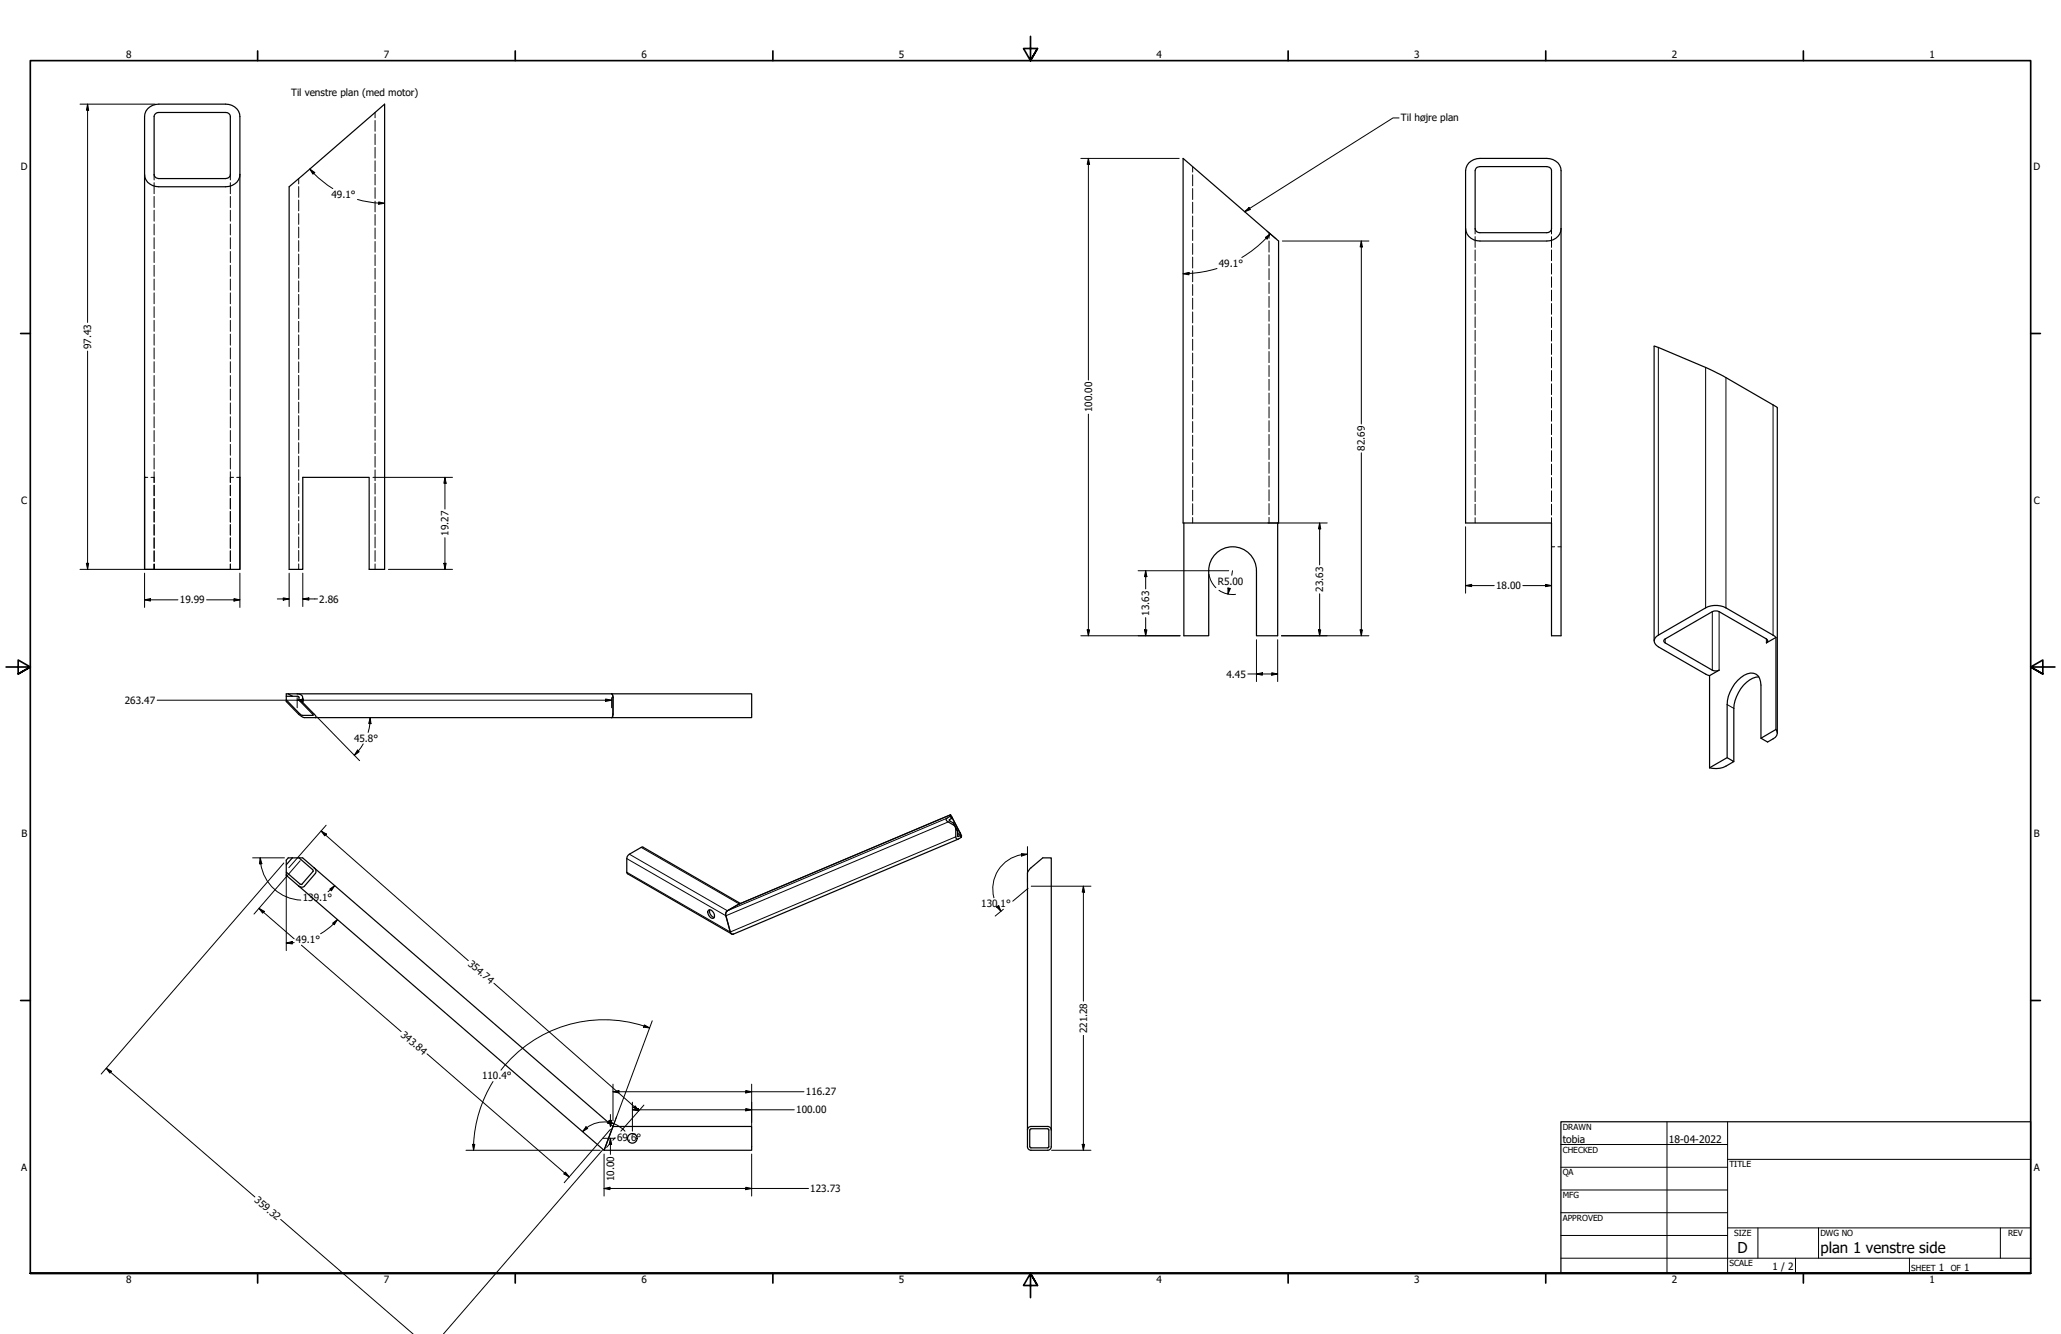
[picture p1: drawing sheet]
<svg xmlns="http://www.w3.org/2000/svg" width="864mm" height="559mm" viewBox="0 0 864 559" stroke-linecap="round" stroke-linejoin="round" font-family="sans-serif">
<!-- layer: Visible (ANSI) -->
<g fill="none" stroke="#000" stroke-width=".51">
<path d="M65 47.8l1.5-.7h28.1a1.88 1.88 0 0 1 1.9 1.7v24.3a1.82 1.82 0 0 1-1.9 1.7h-28.1a1.88 1.88 0 0 1-1.9-1.7v-24.3zM60.6 73.1a5.4 5.4 0 0 0 5.9 5.1h28.1a5.7 5.7 0 0 0 5.9-5.1M121.2 78.2l40-34.6v194.9h-6.5v-38.5h-27.8v38.5h-5.7zM495.7 66.4l40 34.6v118.1h-40zM615.4 68.3a6.6 6.6 0 0 1 4.7-1.9h28a5.7 5.7 0 0 1 6 5.1v194.8h-4v-47.2h-36v-147.6l.2-1.1zM618.5 70.5l1.6-.7h28a1.88 1.88 0 0 1 2 1.7v24.3a1.82 1.82 0 0 1-2 1.7h-28a1.89 1.89 0 0 1-2-1.7v-24.3zM614.1 95.8a5.6 5.6 0 0 0 6 5.2h28a5.7 5.7 0 0 0 6-5.2M60.6 200v38.5zM60.6 200v-151.2a5.5 5.5 0 0 1 5.9-5.2h28.1a5.7 5.7 0 0 1 5.9 5.2v151.2M100.5 200v38.5h-39.9M100.5 200v38.5M496.1 219.1v47.2h10.4v-27.2a10 10 0 0 1 10-10.1 10 10 0 0 1 10 10v27.3h8.9v-47.2"/>
<path d="M693.1 268.5l.1-123.5 21.5 8.9 6.2 3 23.8 13.9v136.3M744.2 267l-21-12.4a9.2 9.2 0 0 0-8.5 0l-19.8 11.5a2.58 2.58 0 0 0-1.8 2.4 2.58 2.58 0 0 0 1.8 2.5l19.8 11.4 1.6 .6M744.2 267l-4 2.3 .5-.8-.5-.8-19.9-11.5a3.4 3.4 0 0 0-2.8 0l-19.8 11.5-.6 .8 .6 .8 19.8 11.4a3.4 3.4 0 0 0 2.8 0l-4 2.3M744.2 267v38.6M120 291.7h4.8l.5 .4v1.2M120 293.2l6.2 6.3 5.1 .1-6-6.3M120.8 290.6l1.7 1.1M124.5 290.6l1.2 .2 .9 .6 .2 2.8M125.3 293.3l1.5 .9M126.8 294.2l5.2 5.3 .4 .7-.3 .4M256.3 290.6l.6 1.5v7l-.6 1.5M256.3 290.6h58.7v10h-58.7"/>
<path d="M256.3 290.6h-136.3v3.3l5.1 5.2 2.5 1.5h128.7M716.3 283v38.6M737 283.5a12.1 12.1 0 0 0-9.4 8.3l-1 3.3-.1 1.6v22.3M737.9 309.2l6.3-3.6a2.46 2.46 0 0 1-1.3 3.9l-2.2 1.3zM737.9 309.2v-22.2a4.7 4.7 0 0 0-3.2-5 9.1 9.1 0 0 0-7.9 4.5 16 16 0 0 0-3.1 8.6v22.3M716.3 321.6l7.4-4.2 2.8 1.6a11.1 11.1 0 0 1-10.2 2.6zM122.5 359.3l-2.5 3M125.3 359.3l6 5.4-4.7 5.6h-.9l-5.7-5M398.2 341.9l-1.7 1.1-.1 .5 .5 .5 3 1.8M398.2 341.9l.5 1M398.3 341.3l-88.5 37.4-5 2.8-.6 .6-.2 1 2.1 7.7 .6 .5h.6l94.1-39.8M398.3 341.3l4.1 7.8-.1 .9"/>
<path d="M398.3 341.3l-.1 .6M398.7 342.9l-1 .7 1.8 1.1M399 342.6l-.3-.4v.7M399.5 344.7l.4 1.1M399.5 344.7l1.8 3.4M399.9 345.8l.6 1.1M400.5 346.9l.8 1.2v2.2l1-.3 .5 .8-1.5 .8-.7-.6zM402.2 348.7l.7 1.4-.1 .7M131.6 363.5l-4.8-4.2h-6l-.8 1v6.3l5.1 4.5M131.6 363.5l.7 .8v1.3l-4.7 5.6-1.2 .5-1.3-.6M131.6 363.5l125.3 108.4-3.8 9.9-128-110.7M310.3 378.5l-40.9-23.7-.7 .2-5 2.8-.9 1v7.1l43.8 25.3"/>
<path d="M296.9 381.3a2.14 2.14 0 0 1 2.1 1 2.14 2.14 0 0 1-.2 2.4 2.48 2.48 0 0 1-1.9-3.4zM297.4 381.1a2.61 2.61 0 0 0 1.9 3.2M256.9 471.9h58.1v9.9h-61.9zM430.5 473.4l.3-.9 1.2-.6h7.5l.7 .6 .3 .9M431.5 473.3v7.1M431.5 473.4l.5-.6 7 .1 .5 .5M439.5 473.3v7.1M430.5 480.3l.3 .9 1.2 .6h7.5l.7-.6 .3-.9M430.5 480.4v-114.8l1.1-1.7 5.3-4.6h3.6v121.1M431.5 480.3l.5 .5h7l.5-.5"/>
<circle cx="265" cy="476.9" r="2"/>
</g>
<!-- layer: Visible Narrow (ANSI) -->
<g fill="none" stroke="#000" stroke-width=".42">
<path d="M694.9 145.5v120.6M714.7 153.9v100.7M723.2 158.2v96.4M742.9 169.6v96.5M717.5 256.2v24.5M720.3 256.2v24.5M697.7 267.7v1.6M740.2 267.7v1.6M723.7 295.1l2.8 1.6M396.7 342.8l-91.9 38.7-41.1-23.7M397.3 344.3l-93.1 39.3-41.6-23.9M398.3 341.3l-88.5 37.4-41.1-23.7"/>
<path d="M399 342.6l-.3 .1M400.5 350.5l-94.5 39.9-43.4-25M401.6 350.4l-.1 .1M402.2 348.8l-.9 .4M402.5 349.3l-1.2 .5"/>
</g>
<!-- layer: Hidden (ANSI) -->
<g fill="none" stroke="#000" stroke-width=".42">
<path d="M157.2 47.1v2.2M157.2 50.5v4.5M157.2 56.1v4.5M64.6 73.1v2.3M64.6 76.5v4.7M96.5 73.1v2.3M96.5 76.5v4.7M125.2 74.8v2.2M125.2 78.2v4.5M157.2 61.7v4.5M157.2 67.4v4.5M157.2 73v4.5"/>
<path d="M157.2 78.6v4.5M499.7 69.8v2.3M499.7 73.2v4.7M499.7 79v4.6M64.6 82.3v4.6M64.6 88.1v4.5M64.6 93.9v4.5M64.6 99.6v4.6M96.5 82.3v4.6M96.5 88.1v4.5M96.5 93.9v4.5M96.5 99.6v4.6"/>
<path d="M125.2 83.8v4.5M125.2 89.5v4.5M125.2 95.1v4.5M157.2 84.3v4.5M157.2 89.9v4.5M157.2 95.5v4.5M499.7 84.7v4.6M499.7 90.5v4.6M499.7 96.2v4.6M531.7 97.5v2.3M618.1 95.8v2.2M618.1 99.1v4.5"/>
<path d="M650.1 95.8v2.2M650.1 99.1v4.5M64.6 105.3v4.7M64.6 111.1v4.7M64.6 116.9v4.6M96.5 105.3v4.7M96.5 111.1v4.7M96.5 116.9v4.6M125.2 100.8v4.5M125.2 106.4v4.5M125.2 112.1v4.5M125.2 117.7v4.5"/>
<path d="M157.2 101.2v4.5M157.2 106.7v4.6M157.2 112.4v4.5M157.2 118v4.6M499.7 102v4.6M499.7 107.7v4.6M499.7 113.4v4.6M499.7 119.2v4.6M531.7 101v4.6M531.7 106.7v4.7M531.7 112.5v4.7M531.7 118.4v4.5"/>
<path d="M618.1 104.7v4.5M618.1 110.4v4.4M618.1 116v4.4M650.1 104.7v4.5M650.1 110.4v4.4M650.1 116v4.4M64.6 122.7v4.6M64.6 128.5v4.5M64.6 134.2v4.6M64.6 140v4.6M96.5 122.7v4.6M96.5 128.5v4.5"/>
<path d="M96.5 134.2v4.6M96.5 140v4.6M125.2 123.3v4.5M125.2 129v4.5M125.2 134.6v4.5M157.2 123.6v4.5M157.2 129.3v4.5M157.2 134.9v4.5M499.7 124.9v4.6M499.7 130.7v4.6M499.7 136.4v4.6M531.7 124.1v4.7"/>
<path d="M531.7 129.9v4.7M531.7 135.7v4.6M618.1 121.5v4.5M618.1 127.1v4.5M618.1 132.8v4.4M618.1 138.4v4.5M650.1 121.5v4.5M650.1 127.1v4.5M650.1 132.8v4.4M650.1 138.4v4.5M64.6 145.7v4.7M64.6 151.5v4.6"/>
<path d="M64.6 157.3v4.6M96.5 145.7v4.7M96.5 151.5v4.6M96.5 157.3v4.6M125.2 140.3v4.5M125.2 145.9v4.5M125.2 151.6v4.5M125.2 157.2v4.5M157.2 140.5v4.5M157.2 146.2v4.5M157.2 151.8v4.5M157.2 157.4v4.5"/>
<path d="M499.7 142.1v4.6M499.7 147.9v4.6M499.7 153.6v4.6M499.7 159.4v4.6M531.7 141.5v4.6M531.7 147.3v4.6M531.7 153.1v4.6M531.7 158.9v4.6M618.1 144v4.5M618.1 149.5v4.6M618.1 155.2v4.4M650.1 144v4.5"/>
<path d="M650.1 149.5v4.6M650.1 155.2v4.4M64.6 163v4.6M64.6 168.8v4.6M64.6 174.6v4.6M96.5 163v4.6M96.5 168.8v4.6M96.5 174.6v4.6M125.2 162.9v4.5M125.2 168.5v4.5M125.2 174.1v4.5M125.2 179.8v4.5"/>
<path d="M157.2 163.1v4.5M157.2 168.7v4.5M157.2 174.3v4.5M157.2 180v4.5M499.7 165.1v4.6M499.7 170.8v4.7M499.7 176.6v4.6M531.7 164.7v4.6M531.7 170.4v4.7M531.7 176.2v4.6M618.1 160.8v4.5M618.1 166.4v4.5"/>
<path d="M618.1 172v4.5M618.1 177.6v4.5M650.1 160.8v4.5M650.1 166.4v4.5M650.1 172v4.5M650.1 177.6v4.5M60.6 200h1.3M64.6 197.6v4.5v-2.1h-1.4M64.6 180.3v4.7M64.6 186.1v4.6M64.6 191.9v4.6M96.5 197.6v4.5v-2.1h1.4"/>
<path d="M96.5 180.3v4.7M96.5 186.1v4.6M96.5 191.9v4.6M99.2 200h1.3M125.2 185.4v4.5M125.2 191.1v4.5M125.2 196.7v4.5M157.2 185.5v4.6M157.2 191.2v4.5M157.2 196.8v4.6M499.7 182.3v4.6M499.7 188.1v4.6"/>
<path d="M499.7 193.8v4.6M499.7 199.6v4.6M531.7 182v4.6M531.7 187.8v4.7M531.7 193.6v4.6M531.7 199.4v4.6M618.1 183.2v4.5M618.1 188.8v4.5M618.1 194.4v4.5M650.1 183.2v4.5M650.1 188.8v4.5M650.1 194.4v4.5"/>
<path d="M64.6 203.3v4.3M64.6 208.8v4.4M64.6 214.2v4.5M64.6 219.8v4.4M96.5 203.3v4.3M96.5 208.8v4.4M96.5 214.2v4.5M96.5 219.8v4.4M125.2 202.4v4.5M125.2 208v4.5M125.2 213.7v4.5M125.2 219.3v4.5"/>
<path d="M157.2 202.4v4.5M157.2 208.1v4.5M157.2 213.7v4.5M157.2 219.3v4.5M499.7 205.3v4.6M499.7 211v4.6M499.7 216.8v2.3M531.7 205.2v4.6M531.7 210.9v4.7M531.7 216.7v2.4M618.1 200v4.5M618.1 205.6v4.5"/>
<path d="M618.1 211.2v4.5M618.1 216.9v2.2M650.1 200v4.5M650.1 205.6v4.5M650.1 211.2v4.5M650.1 216.9v2.2M64.6 236.3v2.2v-2.2M64.6 225.3v4.4M64.6 230.8v4.4M96.5 225.3v4.4M96.5 230.8v4.4M96.5 236.3v2.2"/>
<path d="M125.2 224.9v4.6M125.2 230.6v4.5M125.2 236.2v2.3M157.2 225v4.5M157.2 230.6v4.5M157.2 236.2v2.3M650.1 229h1.3M652.8 229h1.3"/>
</g>
<!-- layer: Visible (ANSI) -->
<circle cx="60.6" cy="200" r=".25" fill="#000"/>
<!-- layer: Border (ANSI) -->
<g fill="none" stroke="#000" stroke-width=".7">
<path d="M431.8 15.2v10.2l-2.9-5.1h5.8l-2.9 5.1 2.9-5.1M107.9 21.3v4.1M215.9 21.3v4.1M323.8 21.3v4.1M539.8 21.3v4.1M647.7 21.3v4.1M755.6 21.3v4.1M8.6 139.7h4.1M850.9 139.7h4.1M2.5 279.4h10.2l-5.1-2.9v5.8l5.1-2.9-5.1 2.9M861.1 279.4h-10.2l5.1-2.9v5.8l-5.1-2.9 5.1 2.9M8.6 419.1h4.1"/>
<path d="M850.9 419.1h4.1M12.7 533.4v-508h838.2v508h-838.2h838.2M107.9 533.4v4.1M215.9 533.4v4.1M323.8 533.4v4.1M434.7 538.5l-2.9-5.1 2.9 5.1h-5.8l2.9-5.1v10.2M539.8 533.4v4.1M647.7 533.4v4.1M755.6 533.4v4.1"/>
</g>
<!-- layer: Title (ANSI) -->
<g fill="none" stroke="#000" stroke-width=".42">
<path d="M654 479.4h69.9M698.5 469.9v63.5M723.9 469.9v63.5M654 488.9h69.9M654 498.5h69.9M723.9 485.6h127M654 508h69.9M654 517.5h69.9M723.9 514.3h127M736.6 514.3v12.7M762 514.3v12.7M838.2 514.3v12.7"/>
<path d="M654 527h196.9M752.3 527v6.4M800.1 527v6.4"/>
</g>
<path d="M654 469.9h196.9v63.5h-196.9z" fill="none" stroke="#000" stroke-width=".51"/>
<!-- layer: Dimension (ANSI) -->
<g fill="none" stroke="#000" stroke-width=".42">
<path d="M33.5 43.6h31.5M36.7 43.6l.4 2.6h-.9zM36.7 43.6v91.5M129.8 70.8l2.1 1.5-.8 .7zM129.8 70.8l1.7 1.8M131.5 72.6l3.8 3.5 4.2 2.9M452.9 66.4h41.2M456.1 66.4l.5 2.4h-1.1zM456.1 66.4v92.8M149.8 83.6l5.3 1.1 6.1 .5M158.7 84.6l2.5 .6-2.5 .3zM530.2 99.4l2.1-1.4-1.4 2.1z"/>
<path d="M530.5 99.8l-4.3 4-5.9 4.1M530.9 96.8l3.8 3.2M532.3 98l-1.7 1.8M495.7 114.7l2.5-.6v1zM509.9 112.5l-6.3 1.5-7.9 .7M537.3 101h36.3M570.4 101l.5 2.4h-1zM570.4 101v76.6M36.7 147.1v91.4M456.1 173.5v92.8M156.3 200h33.3M186.4 200l.5 2.4h-.9z"/>
<path d="M186.4 200v13.2M570.4 189.7v76.6M531.3 219.1h24.8M553 219.1l.4 2.5h-1zM553 219.1v17.6M33.5 238.5h31.5M36.2 236h.9l-.4 2.5zM162.8 238.5h26.8M186 236h.9l-.5 2.5zM186.4 225.2v13.3M476.9 239.1h38M480.1 239.1l.5 2.5h-1z"/>
<path d="M480.1 239.1v7.6M516.4 239.1l-.3 1.9M614.1 220.7v27.8M60.6 251.3l2.5-.5v1zM60.6 251.3h13.9M60.6 240.1v14.3M86.6 251.3h13.9M98 250.8l2.5 .5-2.5 .5zM100.5 240.1v14.3M116.2 250.9h5M118.7 250.4l2.5 .5-2.5 .5zM121.2 240.1v14"/>
<path d="M126.9 250.9l2.5-.5v1zM126.9 250.9h6.1M126.9 240.1v14M480.1 258.7v7.6M506.6 240.6a10 10 0 0 0 2.9 5.6M510.8 247.3a10 10 0 0 0 6.9 1.7M514.5 246.3l1.1 .2-1.1 2.4zM515 246.4l-.5 2.5M553 248.7v17.6M614.1 245.3l2.5-.5v.9zM614.1 245.3h12M638.1 245.3h12"/>
<path d="M647.6 244.8l2.5 .5-2.5 .4zM452.9 266.3h41.6M455.5 263.8h1.1l-.5 2.5zM479.6 263.8h1l-.5 2.5zM526.5 268v17.5M535.4 268v17.5M537 266.3h36.6M552.4 263.8h1l-.4 2.5zM569.9 263.8h1l-.5 2.5zM65.8 293.3h190.5M124.5 293.3l2.6-.5v1zM124.5 292.2v4.3"/>
<path d="M253.7 292.8l2.6 .5-2.6 .5zM256.3 292.2v4.3M522.9 282.3h12.5M526.5 282.3l2.5-.5v1zM532.9 281.8l2.5 .5-2.5 .5zM132.8 300.3l17.9 18.3M149.8 314.2l.7 .7-2 1.5zM152.2 311.6l-1.7 2.5-2 2.3M155 303.1l-.8 3.7M155.1 300.6l.3 2.5h-.9zM155.1 300.6l-.2 2.5M105.9 359.3h13.3"/>
<path d="M109 359.3l.7 2.5-1 .1zM109 359.3a17.9 17.9 0 0 0 17.1 17.7M134.6 348.1l2.2 1.3-.7 .7zM134.6 348.1l61.6 54.3M136.7 345.7l-15.7 17.8M428 357.6l2.5 .2-2.4 .8zM430.5 357.8a14.5 14.5 0 0 0-14 18.3M430.5 354.6v15M118.9 361.5l-76.5 88.4M120 366.3v31.9M125.8 360.6l-19.4 22.3M138.2 372.4l2.1-1.4-1.4 2.1z"/>
<path d="M140.3 371l-2.9 2.6M417.6 379.9l.8-.6 1 2.4zM418 379.7l1.4 2M430.8 372.1l-6.4 5.4M432.1 371.2h25M454 371.2l.5 2.5h-1zM454 371.2v48.2M108.5 380.5l2.2 1.3-.7 .7zM108.5 380.5l14.8 12.8M120 395l2.4-.6 .1 1zM123.2 394.8l-3.2 .2M126.3 395.9l41.8 36.2"/>
<path d="M139.4 386.7l2-1.5-1.3 2.1zM141.4 385.2a26.6 26.6 0 0 1-7.1 5.9M420.4 380.9l-3.4 2.8M206.9 411.9l60.8 53.4M270 429.3l2.2 1.3-2.5-.3zM272.2 430.6a54.8 54.8 0 0 0-62.3 17.7M273.3 427.6l-16.4 44.3 1.5-4.2M454 433.7v48.1M44.5 447.5l2.2 1.3-.7 .7zM44.5 447.5l62.3 53.9M178.9 441.5l59.6 51.5M206.6 453a54.7 54.7 0 0 0-8.2 26.4"/>
<path d="M256.9 457.3l2.4-.5v1zM256.9 457.3h80M256.9 454.2v15.3M312.5 456.8l2.5 .5-2.5 .5zM315 454.2v17.5M198 479.4h.9l-.5 2.4zM198.5 479.4l-.1 2.4M245.6 472l.7 .7-2.2 1.3zM245.9 472.4a11.9 11.9 0 0 1 13.3-.8l2.7 2.3M245.9 472.3l-1.8 1.7M252.6 476.8h5.1M255 469.6l2.2 1.1-2.5-.2z"/>
<path d="M255.3 469.3h1l-.5 2.6zM255.4 479.2l-1.2 1.4M255.8 476.8l.5 2.6h-1zM255.8 466.9v5M255.8 476.8v6.8M255.8 473.1l-19.4 22.3M257.7 476.6l-.9 1M265 464.9l2.5-.5v.9zM265 464.9h67.8M265 461.7v12.1M266.1 463.2l1.6 2.1-2.2-1.3zM267.2 465.8l-7 8"/>
<path d="M269.8 462.9l-2.4 2.7M312.5 464.4l2.5 .5-2.5 .4zM453.5 479.4h1l-.5 2.4zM195.3 481.8h56.2M236.9 491l1.6 2-2.2-1.3zM252.6 481.6l-66.8 77.2M253.1 497.8l2.5-.5v1zM253.1 497.8h85.7M253.1 483.4v17.6M312.5 497.3l2.5 .5-2.5 .5zM315 483.4v17.6M440.6 481.8h16.5"/>
<path d="M117.6 510.8l55.5 48"/>
</g>
<g fill="#000">
<path d="M36.7 43.6l.4 2.6h-.9z" fill-rule="evenodd"/>
<path d="M129.8 70.8l2.1 1.5-.8 .7z" fill-rule="evenodd"/>
<path d="M456.1 66.4l.5 2.4h-1.1z" fill-rule="evenodd"/>
<path d="M158.7 84.6l2.5 .6-2.5 .3z" fill-rule="evenodd"/>
<path d="M495.7 114.7l2.5-.6v1z" fill-rule="evenodd"/>
<path d="M530.2 99.4l2.1-1.4-1.4 2.1z" fill-rule="evenodd"/>
<path d="M570.4 101l.5 2.4h-1z" fill-rule="evenodd"/>
<path d="M186.4 200l.5 2.4h-.9z" fill-rule="evenodd"/>
<path d="M36.2 236h.9l-.4 2.5z" fill-rule="evenodd"/>
<path d="M186 236h.9l-.5 2.5z" fill-rule="evenodd"/>
<path d="M553 219.1l.4 2.5h-1z" fill-rule="evenodd"/>
<path d="M60.6 251.3l2.5-.5v1z" fill-rule="evenodd"/>
<path d="M98 250.8l2.5 .5-2.5 .5z" fill-rule="evenodd"/>
<path d="M118.7 250.4l2.5 .5-2.5 .5z" fill-rule="evenodd"/>
<path d="M126.9 250.9l2.5-.5v1z" fill-rule="evenodd"/>
<path d="M480.1 239.1l.5 2.5h-1z" fill-rule="evenodd"/>
<path d="M514.5 246.3l1.1 .2-1.1 2.4z" fill-rule="evenodd"/>
<path d="M614.1 245.3l2.5-.5v.9z" fill-rule="evenodd"/>
<path d="M647.6 244.8l2.5 .5-2.5 .4z" fill-rule="evenodd"/>
<path d="M455.5 263.8h1.1l-.5 2.5z" fill-rule="evenodd"/>
<path d="M479.6 263.8h1l-.5 2.5z" fill-rule="evenodd"/>
<path d="M552.4 263.8h1l-.4 2.5z" fill-rule="evenodd"/>
<path d="M569.9 263.8h1l-.5 2.5z" fill-rule="evenodd"/>
<path d="M124.5 293.3l2.6-.5v1z" fill-rule="evenodd"/>
<path d="M253.7 292.8l2.6 .5-2.6 .5z" fill-rule="evenodd"/>
<path d="M526.5 282.3l2.5-.5v1z" fill-rule="evenodd"/>
<path d="M532.9 281.8l2.5 .5-2.5 .5z" fill-rule="evenodd"/>
<path d="M149.8 314.2l.7 .7-2 1.5z" fill-rule="evenodd"/>
<path d="M155.1 300.6l.3 2.5h-.9z" fill-rule="evenodd"/>
<path d="M134.6 348.1l2.2 1.3-.7 .7z" fill-rule="evenodd"/>
<path d="M428 357.6l2.5 .2-2.4 .8z" fill-rule="evenodd"/>
<path d="M109 359.3l.7 2.5-1 .1z" fill-rule="evenodd"/>
<path d="M138.2 372.4l2.1-1.4-1.4 2.1z" fill-rule="evenodd"/>
<path d="M417.6 379.9l.8-.6 1 2.4z" fill-rule="evenodd"/>
<path d="M454 371.2l.5 2.5h-1z" fill-rule="evenodd"/>
<path d="M108.5 380.5l2.2 1.3-.7 .7z" fill-rule="evenodd"/>
<path d="M120 395l2.4-.6 .1 1z" fill-rule="evenodd"/>
<path d="M139.4 386.7l2-1.5-1.3 2.1z" fill-rule="evenodd"/>
<path d="M270 429.3l2.2 1.3-2.5-.3z" fill-rule="evenodd"/>
<path d="M44.5 447.5l2.2 1.3-.7 .7z" fill-rule="evenodd"/>
<path d="M256.9 457.3l2.4-.5v1z" fill-rule="evenodd"/>
<path d="M312.5 456.8l2.5 .5-2.5 .5z" fill-rule="evenodd"/>
<path d="M198 479.4h.9l-.5 2.4z" fill-rule="evenodd"/>
<path d="M245.6 472l.7 .7-2.2 1.3z" fill-rule="evenodd"/>
<path d="M255 469.6l2.2 1.1-2.5-.2z" fill-rule="evenodd"/>
<path d="M255.3 469.3h1l-.5 2.6z" fill-rule="evenodd"/>
<path d="M255.8 476.8l.5 2.6h-1z" fill-rule="evenodd"/>
<path d="M266.1 463.2l1.6 2.1-2.2-1.3z" fill-rule="evenodd"/>
<path d="M265 464.9l2.5-.5v.9z" fill-rule="evenodd"/>
<path d="M312.5 464.4l2.5 .5-2.5 .4z" fill-rule="evenodd"/>
<path d="M453.5 479.4h1l-.5 2.4z" fill-rule="evenodd"/>
<path d="M236.9 491l1.6 2-2.2-1.3z" fill-rule="evenodd"/>
<path d="M253.1 497.8l2.5-.5v1z" fill-rule="evenodd"/>
<path d="M312.5 497.3l2.5 .5-2.5 .5z" fill-rule="evenodd"/>
</g>
<!-- layer: Symbol (ANSI) -->
<path d="M586.2 49.4h-2.5l-62.2 39.3M521.5 88.7l1.9-1.8 .5 .9z" fill="none" stroke="#000" stroke-width=".42"/>
<path d="M521.5 88.7l1.9-1.8 .5 .9z" fill-rule="evenodd" fill="#000"/>
<g font-size="6.3">
<text x="728.1" y="524.9">D</text>
<text x="762.8" y="525">plan 1 venstre side</text>
</g>
<g font-size="4.3">
<text x="654.8" y="478.6">tobia</text>
<text x="699.3" y="478.6">18-04-2022</text>
</g>
<g font-size="4.2">
<text x="52.8" y="24.4">8</text>
<text x="160.8" y="24.4">7</text>
<text x="268.7" y="24.4">6</text>
<text x="376.7" y="24.4">5</text>
<text x="484.6" y="24.4">4</text>
<text x="592.6" y="24.4">3</text>
<text x="700.5" y="24.4">2</text>
<text x="808.5" y="24.4">1</text>
<text x="122" y="40">Til venstre plan (med motor)</text>
<text x="587" y="50.6">Til højre plan</text>
<text x="8.8" y="71.4">D</text>
<text x="852" y="71.4">D</text>
<text x="138.9" y="82.9">49.1°</text>
<text x="510.7" y="111.8">49.1°</text>
<text x="38.2" y="146.3" transform="rotate(-90 38.2 146.3)">97.43</text>
<text x="457.6" y="172.7" transform="rotate(-90 457.6 172.7)">100.00</text>
<text x="571.9" y="188.8" transform="rotate(-90 571.9 188.8)">82.69</text>
<text x="8.9" y="211.1">C</text>
<text x="852.2" y="211.1">C</text>
<text x="188" y="224.4" transform="rotate(-90 188 224.4)">19.27</text>
<text x="510.3" y="244.9">R5.00</text>
<text x="554.5" y="247.9" transform="rotate(-90 554.5 247.9)">23.63</text>
<text x="626.9" y="246.8">18.00</text>
<text x="75.3" y="252.8">19.99</text>
<text x="133.8" y="252.4">2.86</text>
<text x="481.6" y="257.9" transform="rotate(-90 481.6 257.9)">13.63</text>
<text x="513.9" y="283.8">4.45</text>
<text x="52.3" y="294.8">263.47</text>
<text x="148.3" y="310.7">45.8°</text>
<text x="9" y="350.8">B</text>
<text x="852.2" y="350.8">B</text>
<text x="126.9" y="377.5">139.1°</text>
<text x="411.2" y="380">130.1°</text>
<text x="124" y="395">49.1°</text>
<text x="195.8" y="404.1" transform="rotate(41 195.8 404.1)">354.74</text>
<text x="167.7" y="433.8" transform="rotate(41 167.7 433.8)">343.84</text>
<text x="455.5" y="432.9" transform="rotate(-90 455.5 432.9)">221.28</text>
<text x="202" y="452.2">110.4°</text>
<text x="337.7" y="458.9">116.27</text>
<text x="333.6" y="466.4">100.00</text>
<text x="258.6" y="477.8">69.6°</text>
<text x="8.9" y="490.5">A</text>
<text x="852.2" y="490.5">A</text>
<text x="257.3" y="494.8" transform="rotate(-90 257.3 494.8)">10.00</text>
<text x="106.4" y="503.1" transform="rotate(41 106.4 503.1)">359.32</text>
<text x="339.5" y="499.4">123.73</text>
<text x="742.8" y="532">1 / 2</text>
<text x="812.4" y="532.6">1</text>
<text x="823" y="532.6">1</text>
<text x="52.8" y="537.5">8</text>
<text x="160.8" y="537.5">7</text>
<text x="268.7" y="537.5">6</text>
<text x="376.7" y="537.5">5</text>
<text x="484.6" y="537.5">4</text>
<text x="592.6" y="537.5">3</text>
<text x="700.5" y="537.5">2</text>
<text x="808.5" y="537.5">1</text>
</g>
<g font-size="3.5">
<text x="654.8" y="473.2">DRAWN</text>
<text x="654.8" y="482.8">CHECKED</text>
<text x="724.7" y="488.9">TITLE</text>
<text x="654.8" y="492.3">QA</text>
<text x="654.8" y="501.8">MFG</text>
<text x="654.8" y="511.4">APPROVED</text>
<text x="726.7" y="517.7">SIZE</text>
<text x="762.8" y="517.7">DWG NO</text>
<text x="841.4" y="517.7">REV</text>
<text x="724.7" y="530.4">SCALE</text>
<text x="800.9" y="532.6">SHEET</text>
<text x="817.4" y="532.6">OF</text>
</g>
</svg>
